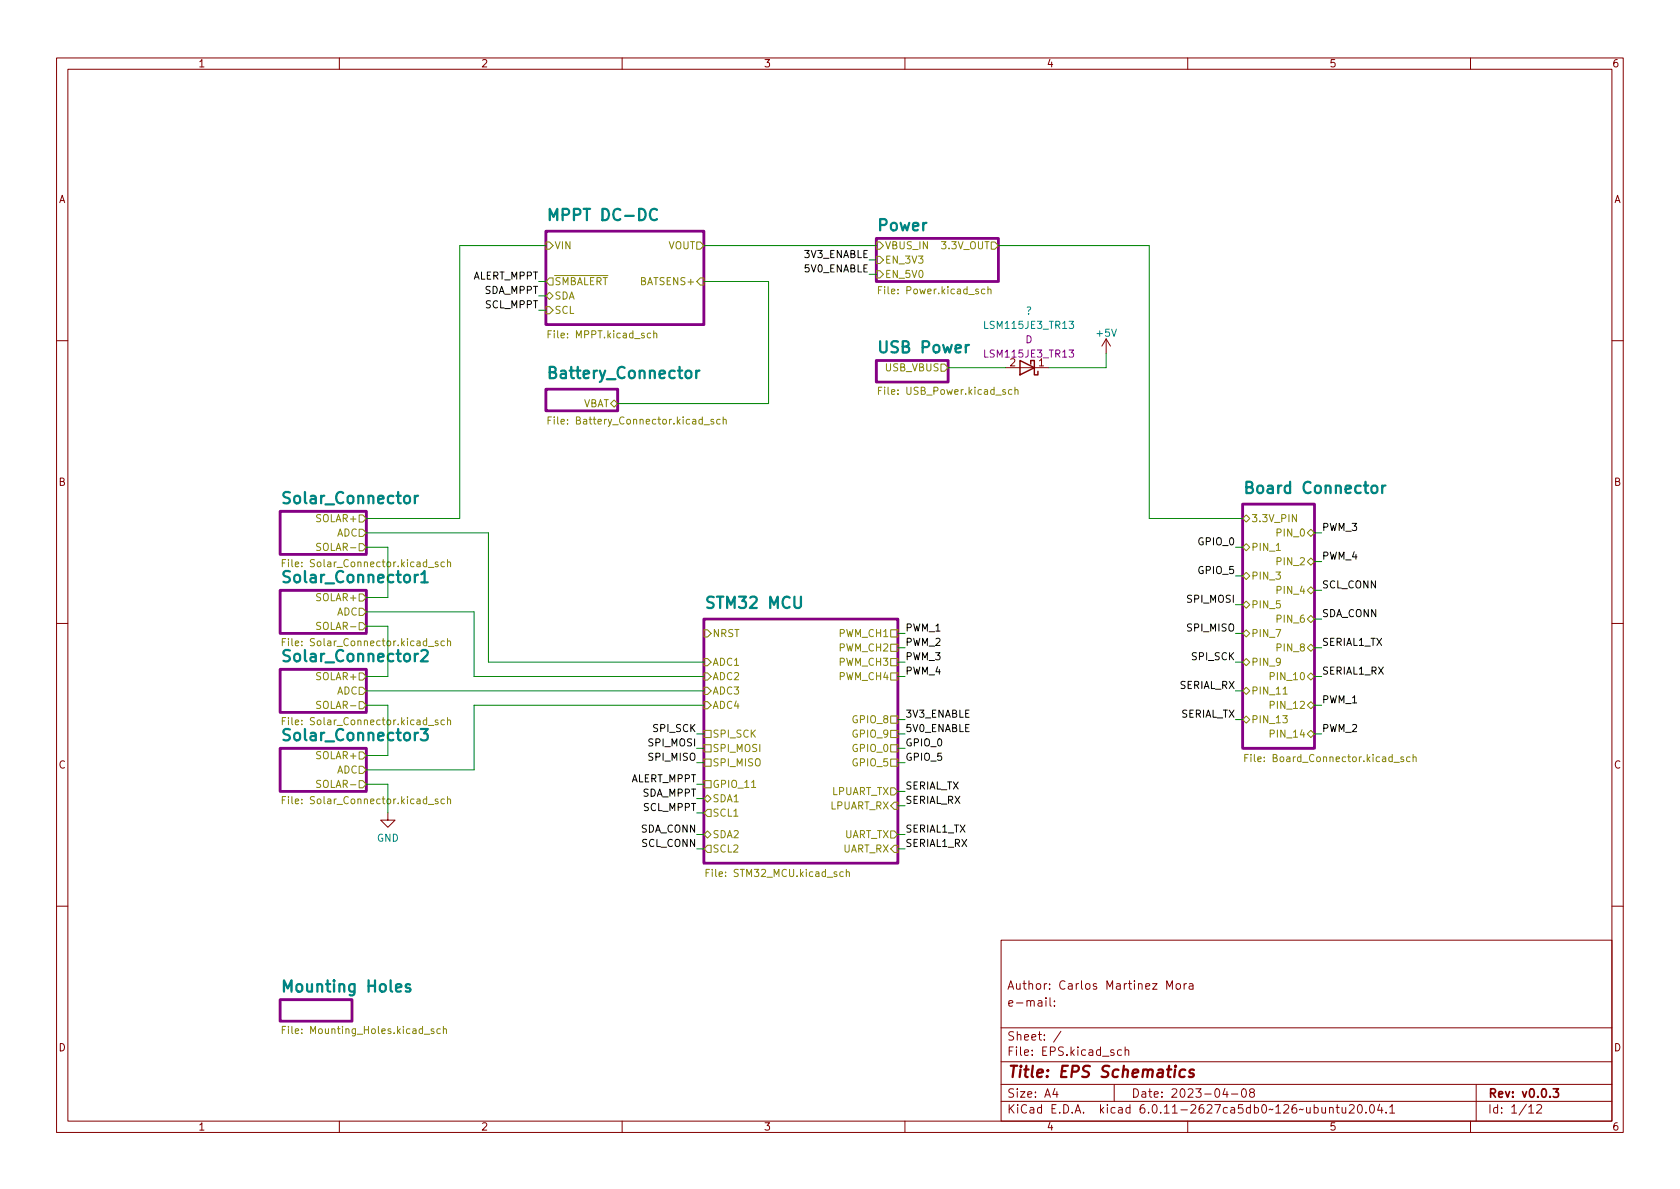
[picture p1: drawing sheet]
<svg xmlns="http://www.w3.org/2000/svg" width="297mm" height="210mm" viewBox="0 0 297 210" stroke-linecap="round" stroke-linejoin="round" font-family="sans-serif">
<g fill="none" stroke="#840000" stroke-width=".18">
<path d="M10 10.2h277v190.1h-277zM12 12.2h273v186.1h-273zM60 10.2v2M110 10.2v2M160 10.2v2M210 10.2v2M260 10.2v2M195.6 59.9l-.8 1.3M195.6 59.9v2.6M195.6 59.9l.7 1.3M10 60.2h2M177.8 65h7.6"/>
<path d="M285 60.2h2M10 110.2h2M285 110.2h2M68.6 143.8v1.2h1.2l-1.2 1.3-1.3-1.3h1.3M10 160.2h2M177 166.3h108v32h-108zM184.9 176.4v.2M184.9 176.9v1M185.6 174.8v.1M185.6 174v.1M185.6 176.4v1.3l.3 .2M186.4 177.8v.1"/>
<path d="M186.4 177v.1M193.9 174l-.4-.1-.2 .2 .1 .3 .5 .1v.4h-.6M203.8 173.9h.8l-.8 1h.8M285 160.2h2M60 198.3v2M110 198.3v2M160 198.3v2M177 194.8h108M177 191.8h108M177 187.8h108M177 181.8h108M182.5 186.5v.1"/>
<path d="M182.5 185.7v.1M184.6 183.8v.1M184.6 183v.1M187.6 182.4l-1.3 1.9M197 191.8v3M198.9 185.8l.2-.2 .4 .1 .1 .9M210 198.3v2M217.7 193.5h1.2M219.7 192.6l.2-.1a.81 .81 0 0 1 .5 .7 .81 .81 0 0 1-.3 .8h-.1a.81 .81 0 0 1-.6-.6 .81 .81 0 0 1 .3-.8zM221.2 193.2l-.3-.3 .1-.2 .2-.2 .4 .1 .2 .2-.1 .2-.6 .2-.2 .3 .1 .4 .2 .1h.4l.2-.3-.1-.4-.2-.1M238.6 195.5l.5-.2 .3 .2v.3l-.9 1h.9M240.2 195.4l.2-.1a.81 .81 0 0 1 .5 .7 .81 .81 0 0 1-.3 .8h-.1a.81 .81 0 0 1-.6-.6 .81 .81 0 0 1 .3-.8z"/>
<path d="M241.5 196.7v.1M242.4 195.4l.1-.1a.81 .81 0 0 1 .6 .7 .81 .81 0 0 1-.3 .8h-.2a.81 .81 0 0 1-.5-.6 .81 .81 0 0 1 .3-.8zM243.9 195.3l-.3 1h.9M244.3 195.8v1M245.1 196.7v.1M245.7 195.8l.4-.5v1.5M245.7 196.8h.9M260 198.3v2M261 191.8v6.5M271.7 195.5l.6-.2 .2 .2 .1 .3-.9 1h.9"/>
</g>
<path d="M274.6 192.5h1l-.5 .6 .4 .1v.7l-.2 .1h-.5l-.2-.1" fill="none" stroke="#840000" stroke-width=".3"/>
<g fill="#fff" stroke="#fff" stroke-width=".18">
<path d="M49.5 104.4h15.3v7.6h-15.3z"/>
<path d="M124.5 109.5h34.2v43.1h-34.2z"/>
<path d="M49.5 176.8h12.7v3.8h-12.7z"/>
<path d="M96.5 68.8h12.7v3.8h-12.7z"/>
<path d="M96.5 40.9h28v16.5h-28z"/>
<path d="M154.9 63.7h12.7v3.9h-12.7z"/>
<path d="M154.9 42.2h21.6v7.6h-21.6z"/>
<path d="M49.5 118.4h15.3v7.6h-15.3z"/>
<path d="M49.5 132.3h15.3v7.6h-15.3z"/>
<path d="M219.7 89.1h12.7v43.2h-12.7z"/>
<path d="M49.5 90.4h15.3v7.6h-15.3z"/>
</g>
<path d="M96.5 40.9h28v16.5h-28zM154.9 42.2h21.6v7.6h-21.6zM96.5 68.8h12.7v3.8h-12.7zM154.9 63.7h12.7v3.9h-12.7zM49.5 90.4h15.3v7.6h-15.3zM219.7 89.1h12.7v43.2h-12.7zM49.5 104.4h15.3v7.6h-15.3zM49.5 118.4h15.3v7.6h-15.3zM124.5 109.5h34.2v43.1h-34.2zM49.5 132.3h15.3v7.6h-15.3zM49.5 176.8h12.7v3.8h-12.7z" fill="none" stroke="#840084" stroke-width=".5"/>
<g fill="none" stroke="#848400" stroke-width=".18">
<path d="M96.5 54.2h.7l.6 .7-.6 .6h-.7zM96.5 42.8h.7l.6 .6-.6 .7h-.7zM97.2 51.7l.6 .6-.6 .7-.7-.7zM97.2 49.1h.6v1.3h-.6l-.7-.6zM98.1 48.7h9.4M100.3 59.6v.2M100.3 59v.1M115.6 59l.2-.1 .3 .1v.8M115.6 58.5v1.3M123.2 42.8h.6l.7 .6-.7 .7h-.6zM123.8 49.1h.7v1.3h-.7l-.6-.6zM154.9 42.8h.7l.6 .6-.6 .7h-.7z"/>
<path d="M154.9 47.9h.7l.6 .6-.6 .6h-.7zM154.9 45.3h.7l.6 .7-.6 .6h-.7zM158.8 51.8v.2M158.8 51.2v.1M174.1 51.2l-.3-.1-.3 .3 .1 .5h.5M174.7 51.2l.2-.1 .3 .1v.8M174.7 50.7v1.3M175.3 42.8h.6l.6 .6-.6 .7h-.6zM100.3 74.9v.1M100.3 74.2v.1M107.9 71.4l.7-.7 .6 .7-.6 .6zM124.5 75.1h.9"/>
<path d="M126.2 74.2l-.3-.1-.2 .2v.2l.5 .1v.3h-.5M127.3 74.2l-.3-.1-.3 .3 .1 .5h.5M127.9 74.3l.1-.2 .3 .1 .1 .8M127.9 73.7v1.3M158.8 69.6v.1M158.8 69v.1M166.4 64.4h.6l.6 .6-.6 .7h-.6zM178.9 69l-.4-.1-.2 .2 .1 .6h.5M179.5 69l.1-.1 .3 .1 .1 .7M179.5 68.5v1.2M53.4 99.4v.2M62 96.9h.9"/>
<path d="M63.5 96.1h.6l.7 .7-.7 .6h-.6zM63.5 91.1h.6l.7 .6-.7 .6h-.6zM63.5 93.6h.6l.7 .6-.7 .7h-.6zM77.4 99.4h-.3l-.2 .2 .1 .1 .4 .2v.3h-.5M78.6 99.4h-.4l-.2 .2 .1 .6h.5M79.1 99.5l.2-.1h.3l.1 .8M79.1 98.9v1.3M219.7 96.8l.6-.7 .7 .7-.7 .6zM220.3 91.1l.7 .6-.7 .6-.6-.6zM225.7 97.3h.7M229.2 91v1.3l-.7-1.3v1.3M231.1 94.2l.7-.6 .6 .6-.6 .7z"/>
<path d="M231.1 99.3l.7-.6 .6 .6-.6 .6zM53.4 114.1v.1M53.4 113.4v.1M53.4 100.1v.1M62 110.8h.9M63.5 110.1h.6l.7 .6-.7 .7h-.6zM63.5 105h.6l.7 .7-.7 .6h-.6zM63.5 107.6h.6l.7 .6-.7 .6h-.6zM63.5 119h.6l.7 .6-.7 .7h-.6zM77.4 113.4l-.3-.1-.2 .2 .1 .2 .4 .1v.3h-.5M78.6 113.4l-.4-.1-.2 .3 .1 .5h.5M79.1 113.5l.2-.2 .3 .1 .1 .8"/>
<path d="M79.1 112.9v1.3M124.5 119h.6l.6 .6-.6 .7h-.6zM124.5 116.5h.6l.6 .6-.6 .6h-.6zM124.5 111.4h.6l.6 .6-.6 .6h-.6zM157.5 111.4h1.2v1.2h-1.2zM157.5 116.5h1.2v1.2h-1.2zM157.5 113.9h1.2v1.3h-1.2zM157.5 119h1.2v1.3h-1.2zM219.7 106.9l.6-.6 .7 .6-.7 .7zM219.7 112l.6-.6 .7 .6-.7 .6zM219.7 117.1l.6-.6 .7 .6-.7 .6zM219.7 101.8l.6-.6 .7 .6-.7 .7z"/>
<path d="M231.1 109.5l.7-.7 .6 .7-.6 .6zM231.1 114.5l.7-.6 .6 .6-.6 .7zM231.1 104.4l.7-.6 .6 .6-.6 .6zM231.8 119l.6 .6-.6 .7-.7-.7zM53.4 128v.2M53.4 127.4v.1M62 124.8h.9M62 138.8h.9M63.5 124.1h.6l.7 .6-.7 .6h-.6zM63.5 121.5h.6l.7 .7-.7 .6h-.6zM63.5 138h.6l.7 .7-.7 .6h-.6zM63.5 133h.6l.7 .6-.7 .6h-.6z"/>
<path d="M63.5 135.5h.6l.7 .6-.7 .7h-.6zM77.4 127.4l-.3-.1-.2 .2 .1 .2 .4 .1v.3h-.5M78.6 127.4l-.4-.1-.2 .3 .1 .5h.5M79.1 127.4l.2-.1 .3 .1 .1 .8M79.1 126.9v1.3M124.5 124.1h.6l.6 .6-.6 .6h-.6zM124.5 121.5h.6l.6 .7-.6 .6h-.6zM124.5 131.7h1.2v1.3h-1.2zM124.5 129.2h1.2v1.2h-1.2zM124.5 134.2h1.2v1.3h-1.2zM124.5 138h1.2v1.3h-1.2zM132.9 139.3h.7"/>
<path d="M157.5 139.3h.6l.6 .6-.6 .7h-.6zM157.5 134.2h1.2v1.3h-1.2zM157.5 131.7h1.2v1.3h-1.2zM157.5 126.6h1.2v1.3h-1.2zM157.5 129.2h1.2v1.2h-1.2zM219.7 122.2l.6-.7 .7 .7-.7 .6zM219.7 127.2l.6-.6 .7 .6-.7 .7zM223.5 134.6v.1M223.5 133.9v.1M226.9 122.7h.7M230.2 129l-.3 .9h.8M231.1 124.7l.7-.6 .6 .6-.6 .6z"/>
<path d="M231.1 129.8l.7-.6 .6 .6-.6 .6zM248.2 133.9l-.3-.1-.2 .2v.2l.5 .1v.3h-.5M249.3 133.9l-.4-.1-.2 .3 .1 .5h.5M249.8 134l.2-.2 .3 .1 .1 .8M249.8 133.4v1.3M53.4 142v.1M53.4 141.3v.2M77.4 141.3h-.3l-.2 .2 .1 .1 .4 .2v.3h-.5M78.6 141.3h-.4l-.2 .2 .1 .6h.5M79.1 141.4l.2-.1h.3l.1 .8M79.1 140.9v1.2M124.5 141.2l.6-.6 .6 .6-.6 .7z"/>
<path d="M124.5 147.6l.6-.7 .6 .7-.6 .6zM125.1 143.1h.6v1.3h-.6l-.6-.6zM125.1 149.5h.6v1.2h-.6l-.6-.6zM128.3 154.9v.1M128.3 154.2v.1M149.6 154.3l.2-.1h.3l.1 .8M149.6 153.7v1.3M157.5 146.9h.6l.6 .7-.6 .6h-.6zM158.1 149.5h.6v1.2h-.6l-.6-.6zM158.1 141.9h.6v1.2h-.6l-.6-.6zM53.4 182.6v.2M53.4 182v.1"/>
<path d="M76.7 182l-.3-.1-.2 .2 .1 .2 .4 .1v.3h-.5M77.9 182l-.4-.1-.3 .3 .2 .5h.5M78.4 182l.2-.1 .3 .1v.8M78.4 181.5v1.3"/>
</g>
<path d="M116.1 37.1a.8 .8 0 0 0-.9 0 .8 .8 0 0 0-.3 1 .75 .75 0 0 0 .4 .7 .75 .75 0 0 0 .8-.1M123.1 65.5v1.4M123.7 65.5a.51 .51 0 0 0-.6 .4M73.3 87.7v1.3M73.9 87.7a.51 .51 0 0 0-.6 .3M74.5 101.5l.6-.5v2M74.5 115.1l.3-.2h.5a.54 .54 0 0 1 .2 .9l-1.1 1.1h1.2M74.5 103h1.1M74.4 128.9h1.2l-.6 .8a.54 .54 0 0 1 .6 .4v.4l-.2 .3-.7 .1-.3-.2" fill="none" stroke="#008484" stroke-width=".4"/>
<path d="M180.3 63.7l2.6 1.3-2.6 1.3zM182.2 64.4v-.7h.7v2.6h.6v-.6" fill="none" stroke="#840000" stroke-width=".25"/>
<path d="M189 56.8h.8l-.4 .5 .4 .1v.6l-.2 .1-.6-.1M196.5 58.2l.5 1.3 .4-1.3" fill="none" stroke="#008484" stroke-width=".18"/>
<path d="M189 61.9h.8l-.4 .5 .4 .1v.5l-.2 .2-.6-.2" fill="none" stroke="#840084" stroke-width=".18"/>
<g fill="none" stroke="#008400" stroke-width=".18">
<path d="M95.2 54.9h1.3M95.2 52.3h1.3M95.2 49.8h1.3M96.5 43.4h-15.2v48.3h-16.5M124.5 43.4h30.4M124.5 49.8h11.4v21.6h-26.7M153.7 48.5h1.2M153.7 46h1.2M176.5 43.4h26.7v48.3h16.5M167.6 65h10.2M195.6 62.5v2.5h-10.2M64.8 94.2h21.6v22.9h38.1"/>
<path d="M64.8 96.8h3.8v8.9h-3.8M218.4 96.8h1.3M232.4 94.2h1.3M232.4 99.3h1.3M64.8 110.7h3.8v8.9h-3.8M64.8 108.2h19v11.4h40.7M158.7 117.1h1.3M158.7 119.6h1.3M158.7 112h1.3M158.7 114.5h1.3M218.4 117.1h1.3M218.4 101.8h1.3"/>
<path d="M218.4 106.9h1.3M218.4 112h1.3M232.4 119.6h1.3M232.4 104.4h1.3M232.4 109.5h1.3M232.4 114.5h1.3M64.8 138.7h3.8v5.1M64.8 124.7h3.8v8.9h-3.8M64.8 122.2h59.7M123.2 138.7h1.3M123.2 134.9h1.3M123.2 129.8h1.3"/>
<path d="M123.2 132.3h1.3M124.5 124.7h-40.7v11.4h-19M158.7 139.9h1.3M158.7 134.9h1.3M158.7 129.8h1.3M158.7 132.3h1.3M158.7 127.2h1.3M218.4 122.2h1.3M218.4 127.2h1.3M232.4 129.8h1.3M232.4 124.7h1.3M123.2 147.6h1.3"/>
<path d="M123.2 143.8h1.3M123.2 141.2h1.3M123.2 150.1h1.3M158.7 147.6h1.3M158.7 142.5h1.3M158.7 150.1h1.3"/>
</g>
<g font-size="2.8" fill="#008484">
<text x="96.5" y="39.6">MPPT</text>
<text x="106.3" y="39.6">DC-DC</text>
<text x="154.9" y="41.4">Power</text>
<text x="154.9" y="63">USB</text>
<text x="162.9" y="63">Power</text>
<text x="96.5" y="67.6">Battery_Connector</text>
<text x="49.5" y="89.7">Solar_Connector</text>
<text x="219.7" y="87.9">Board</text>
<text x="230.3" y="87.9">Connector</text>
<text x="49.5" y="103.7">Solar_Connector1</text>
<text x="124.5" y="108.2">STM32</text>
<text x="135.9" y="108.2">MCU</text>
<text x="49.5" y="117.6">Solar_Connector2</text>
<text x="49.5" y="131.6">Solar_Connector3</text>
<text x="49.5" y="176.1">Mounting</text>
<text x="64.9" y="176.1">Holes</text>
</g>
<g font-size="2.8" fill="#840000">
<text x="178" y="191.2">Title:</text>
<text x="187.3" y="191.2">EPS Schematics</text>
</g>
<g font-size="2.1" fill="#840000">
<text x="178" y="178.5">e-mail:</text>
<text x="178" y="175.5">Author:</text>
<text x="187.2" y="175.5">Carlos</text>
<text x="195.6" y="175.5">Martinez</text>
<text x="206.3" y="175.5">Mora</text>
<text x="178" y="184.5">Sheet:</text>
<text x="178" y="187.2">File:</text>
<text x="184.4" y="187.2">EPS.kicad_sch</text>
<text x="178" y="197.4">KiCad</text>
<text x="178" y="194.6">Size:</text>
<text x="184.7" y="194.6">A4</text>
<text x="185.7" y="197.4">E.D.A.</text>
<text x="194.6" y="197.4">kicad</text>
<text x="200" y="194.6">Date:</text>
<text x="201.8" y="197.4">6.0.11-2627ca5db0~126~ubuntu20.04.1</text>
<text x="207" y="194.6">2023-04-08</text>
<text x="263" y="194.6">Rev:</text>
<text x="263" y="197.4">Id:</text>
<text x="267.1" y="197.4">1/12</text>
<text x="269.1" y="194.6">v0.0.3</text>
</g>
<g font-size="1.8" fill="#840000">
<text x="35" y="12.3">1</text>
<text x="85" y="12.3">2</text>
<text x="135" y="12.3">3</text>
<text x="185" y="12.3">4</text>
<text x="235" y="12.3">5</text>
<text x="285" y="12.3">6</text>
<text x="10.4" y="36.3">A</text>
<text x="285.4" y="36.3">A</text>
<text x="183.5" y="64.8">1</text>
<text x="10.3" y="86.3">B</text>
<text x="285.3" y="86.3">B</text>
<text x="10.3" y="136.3">C</text>
<text x="285.3" y="136.3">C</text>
<text x="10.3" y="186.3">D</text>
<text x="285.3" y="186.3">D</text>
<text x="35" y="200.3">1</text>
<text x="85" y="200.3">2</text>
<text x="135" y="200.3">3</text>
<text x="185" y="200.3">4</text>
<text x="235" y="200.3">5</text>
<text x="285" y="200.3">6</text>
</g>
<g font-size="1.8" fill="#848400">
<text x="98" y="44.5">VIN</text>
<text x="118.1" y="44.5">VOUT</text>
<text x="156.4" y="44.5">VBUS_IN</text>
<text x="156.4" y="47">EN_3V3</text>
<text x="166.2" y="44.5">3.3V_OUT</text>
<text x="98" y="53.3">SDA</text>
<text x="98" y="50.8">~{SMBALERT}</text>
<text x="113.1" y="50.8">BATSENS+</text>
<text x="154.9" y="52.4">File:</text>
<text x="156.4" y="49.5">EN_5V0</text>
<text x="160.1" y="52.4">Power.kicad_sch</text>
<text x="98" y="55.9">SCL</text>
<text x="96.5" y="60.2">File:</text>
<text x="101.7" y="60.2">MPPT.kicad_sch</text>
<text x="154.9" y="70.2">File:</text>
<text x="156.4" y="66">USB_VBUS</text>
<text x="160.1" y="70.2">USB_Power.kicad_sch</text>
<text x="96.5" y="75.4">File:</text>
<text x="101.7" y="75.4">Battery_Connector.kicad_sch</text>
<text x="103.2" y="72.4">VBAT</text>
<text x="55.7" y="92.7">SOLAR+</text>
<text x="59.5" y="95.3">ADC</text>
<text x="221.2" y="92.7">3.3V_PIN</text>
<text x="225.4" y="95.3">PIN_0</text>
<text x="49.5" y="100.7">File:</text>
<text x="54.7" y="100.7">Solar_Connector.kicad_sch</text>
<text x="55.7" y="97.8">SOLAR-</text>
<text x="221.2" y="97.8">PIN_1</text>
<text x="225.4" y="100.3">PIN_2</text>
<text x="55.7" y="106.7">SOLAR+</text>
<text x="221.2" y="108">PIN_5</text>
<text x="221.2" y="102.9">PIN_3</text>
<text x="225.4" y="105.4">PIN_4</text>
<text x="55.7" y="111.8">SOLAR-</text>
<text x="59.5" y="109.2">ADC</text>
<text x="125.9" y="113">NRST</text>
<text x="148.2" y="113">PWM_CH1</text>
<text x="221.2" y="113">PIN_7</text>
<text x="225.4" y="110.5">PIN_6</text>
<text x="49.5" y="114.6">File:</text>
<text x="54.7" y="114.6">Solar_Connector.kicad_sch</text>
<text x="125.9" y="118.1">ADC1</text>
<text x="148.2" y="118.1">PWM_CH3</text>
<text x="148.2" y="115.6">PWM_CH2</text>
<text x="221.2" y="118.1">PIN_9</text>
<text x="225.4" y="115.6">PIN_8</text>
<text x="55.7" y="125.7">SOLAR-</text>
<text x="55.7" y="120.7">SOLAR+</text>
<text x="59.5" y="123.2">ADC</text>
<text x="125.9" y="125.7">ADC4</text>
<text x="125.9" y="123.2">ADC3</text>
<text x="125.9" y="120.7">ADC2</text>
<text x="148.2" y="120.7">PWM_CH4</text>
<text x="221.2" y="123.2">PIN_11</text>
<text x="224.2" y="120.7">PIN_10</text>
<text x="224.2" y="125.7">PIN_12</text>
<text x="49.5" y="128.6">File:</text>
<text x="54.7" y="128.6">Solar_Connector.kicad_sch</text>
<text x="125.9" y="130.8">SPI_SCK</text>
<text x="150.5" y="128.3">GPIO_8</text>
<text x="150.5" y="130.8">GPIO_9</text>
<text x="221.2" y="128.3">PIN_13</text>
<text x="224.2" y="130.8">PIN_14</text>
<text x="55.7" y="134.6">SOLAR+</text>
<text x="59.5" y="137.2">ADC</text>
<text x="125.9" y="133.4">SPI_MOSI</text>
<text x="125.9" y="135.9">SPI_MISO</text>
<text x="150.5" y="135.9">GPIO_5</text>
<text x="150.5" y="133.4">GPIO_0</text>
<text x="219.7" y="135.1">File:</text>
<text x="224.9" y="135.1">Board_Connector.kicad_sch</text>
<text x="49.5" y="142.6">File:</text>
<text x="54.7" y="142.6">Solar_Connector.kicad_sch</text>
<text x="55.7" y="139.7">SOLAR-</text>
<text x="125.9" y="142.2">SDA1</text>
<text x="125.9" y="139.7">GPIO_11</text>
<text x="146.7" y="143.5">LPUART_RX</text>
<text x="147" y="141">LPUART_TX</text>
<text x="125.9" y="144.8">SCL1</text>
<text x="125.9" y="148.6">SDA2</text>
<text x="149.3" y="148.6">UART_TX</text>
<text x="124.5" y="155.5">File:</text>
<text x="125.9" y="151.1">SCL2</text>
<text x="129.6" y="155.5">STM32_MCU.kicad_sch</text>
<text x="149" y="151.1">UART_RX</text>
<text x="49.5" y="183.2">File:</text>
<text x="54.7" y="183.2">Mounting_Holes.kicad_sch</text>
</g>
<g font-size="1.8">
<text x="142" y="45.6">3V3_ENABLE</text>
<text x="83.7" y="49.4">ALERT_MPPT</text>
<text x="85.6" y="52">SDA_MPPT</text>
<text x="142" y="48.2">5V0_ENABLE</text>
<text x="85.7" y="54.5">SCL_MPPT</text>
<text x="233.7" y="93.9">PWM_3</text>
<text x="211.6" y="96.4">GPIO_0</text>
<text x="211.6" y="101.5">GPIO_5</text>
<text x="233.7" y="99">PWM_4</text>
<text x="209.6" y="106.6">SPI_MOSI</text>
<text x="233.7" y="104">SCL_CONN</text>
<text x="160" y="111.7">PWM_1</text>
<text x="209.6" y="111.7">SPI_MISO</text>
<text x="233.7" y="109.1">SDA_CONN</text>
<text x="160" y="114.2">PWM_2</text>
<text x="160" y="119.3">PWM_4</text>
<text x="160" y="116.7">PWM_3</text>
<text x="210.5" y="116.7">SPI_SCK</text>
<text x="233.7" y="119.3">SERIAL1_RX</text>
<text x="233.7" y="114.2">SERIAL1_TX</text>
<text x="208.5" y="121.8">SERIAL_RX</text>
<text x="233.7" y="124.4">PWM_1</text>
<text x="114.4" y="132">SPI_MOSI</text>
<text x="115.2" y="129.4">SPI_SCK</text>
<text x="160" y="126.9">3V3_ENABLE</text>
<text x="160" y="132">GPIO_0</text>
<text x="160" y="129.4">5V0_ENABLE</text>
<text x="208.8" y="126.9">SERIAL_TX</text>
<text x="233.7" y="129.4">PWM_2</text>
<text x="114.4" y="134.5">SPI_MISO</text>
<text x="160" y="134.5">GPIO_5</text>
<text x="111.6" y="138.3">ALERT_MPPT</text>
<text x="113.5" y="140.9">SDA_MPPT</text>
<text x="113.6" y="143.4">SCL_MPPT</text>
<text x="160" y="142.1">SERIAL_RX</text>
<text x="160" y="139.6">SERIAL_TX</text>
<text x="113.2" y="147.2">SDA_CONN</text>
<text x="113.3" y="149.8">SCL_CONN</text>
<text x="160" y="149.8">SERIAL1_RX</text>
<text x="160" y="147.2">SERIAL1_TX</text>
</g>
<g font-size="1.8" fill="#008484">
<text x="173.7" y="58.5">LSM115JE3_TR13</text>
<text x="181.3" y="56">?</text>
<text x="193.6" y="59.9">+5V</text>
<text x="66.6" y="149.2">GND</text>
</g>
<g font-size="1.8" fill="#840084">
<text x="173.7" y="63.6">LSM115JE3_TR13</text>
<text x="178.4" y="64.8">2</text>
<text x="181.2" y="61.1">D</text>
</g>
</svg>
